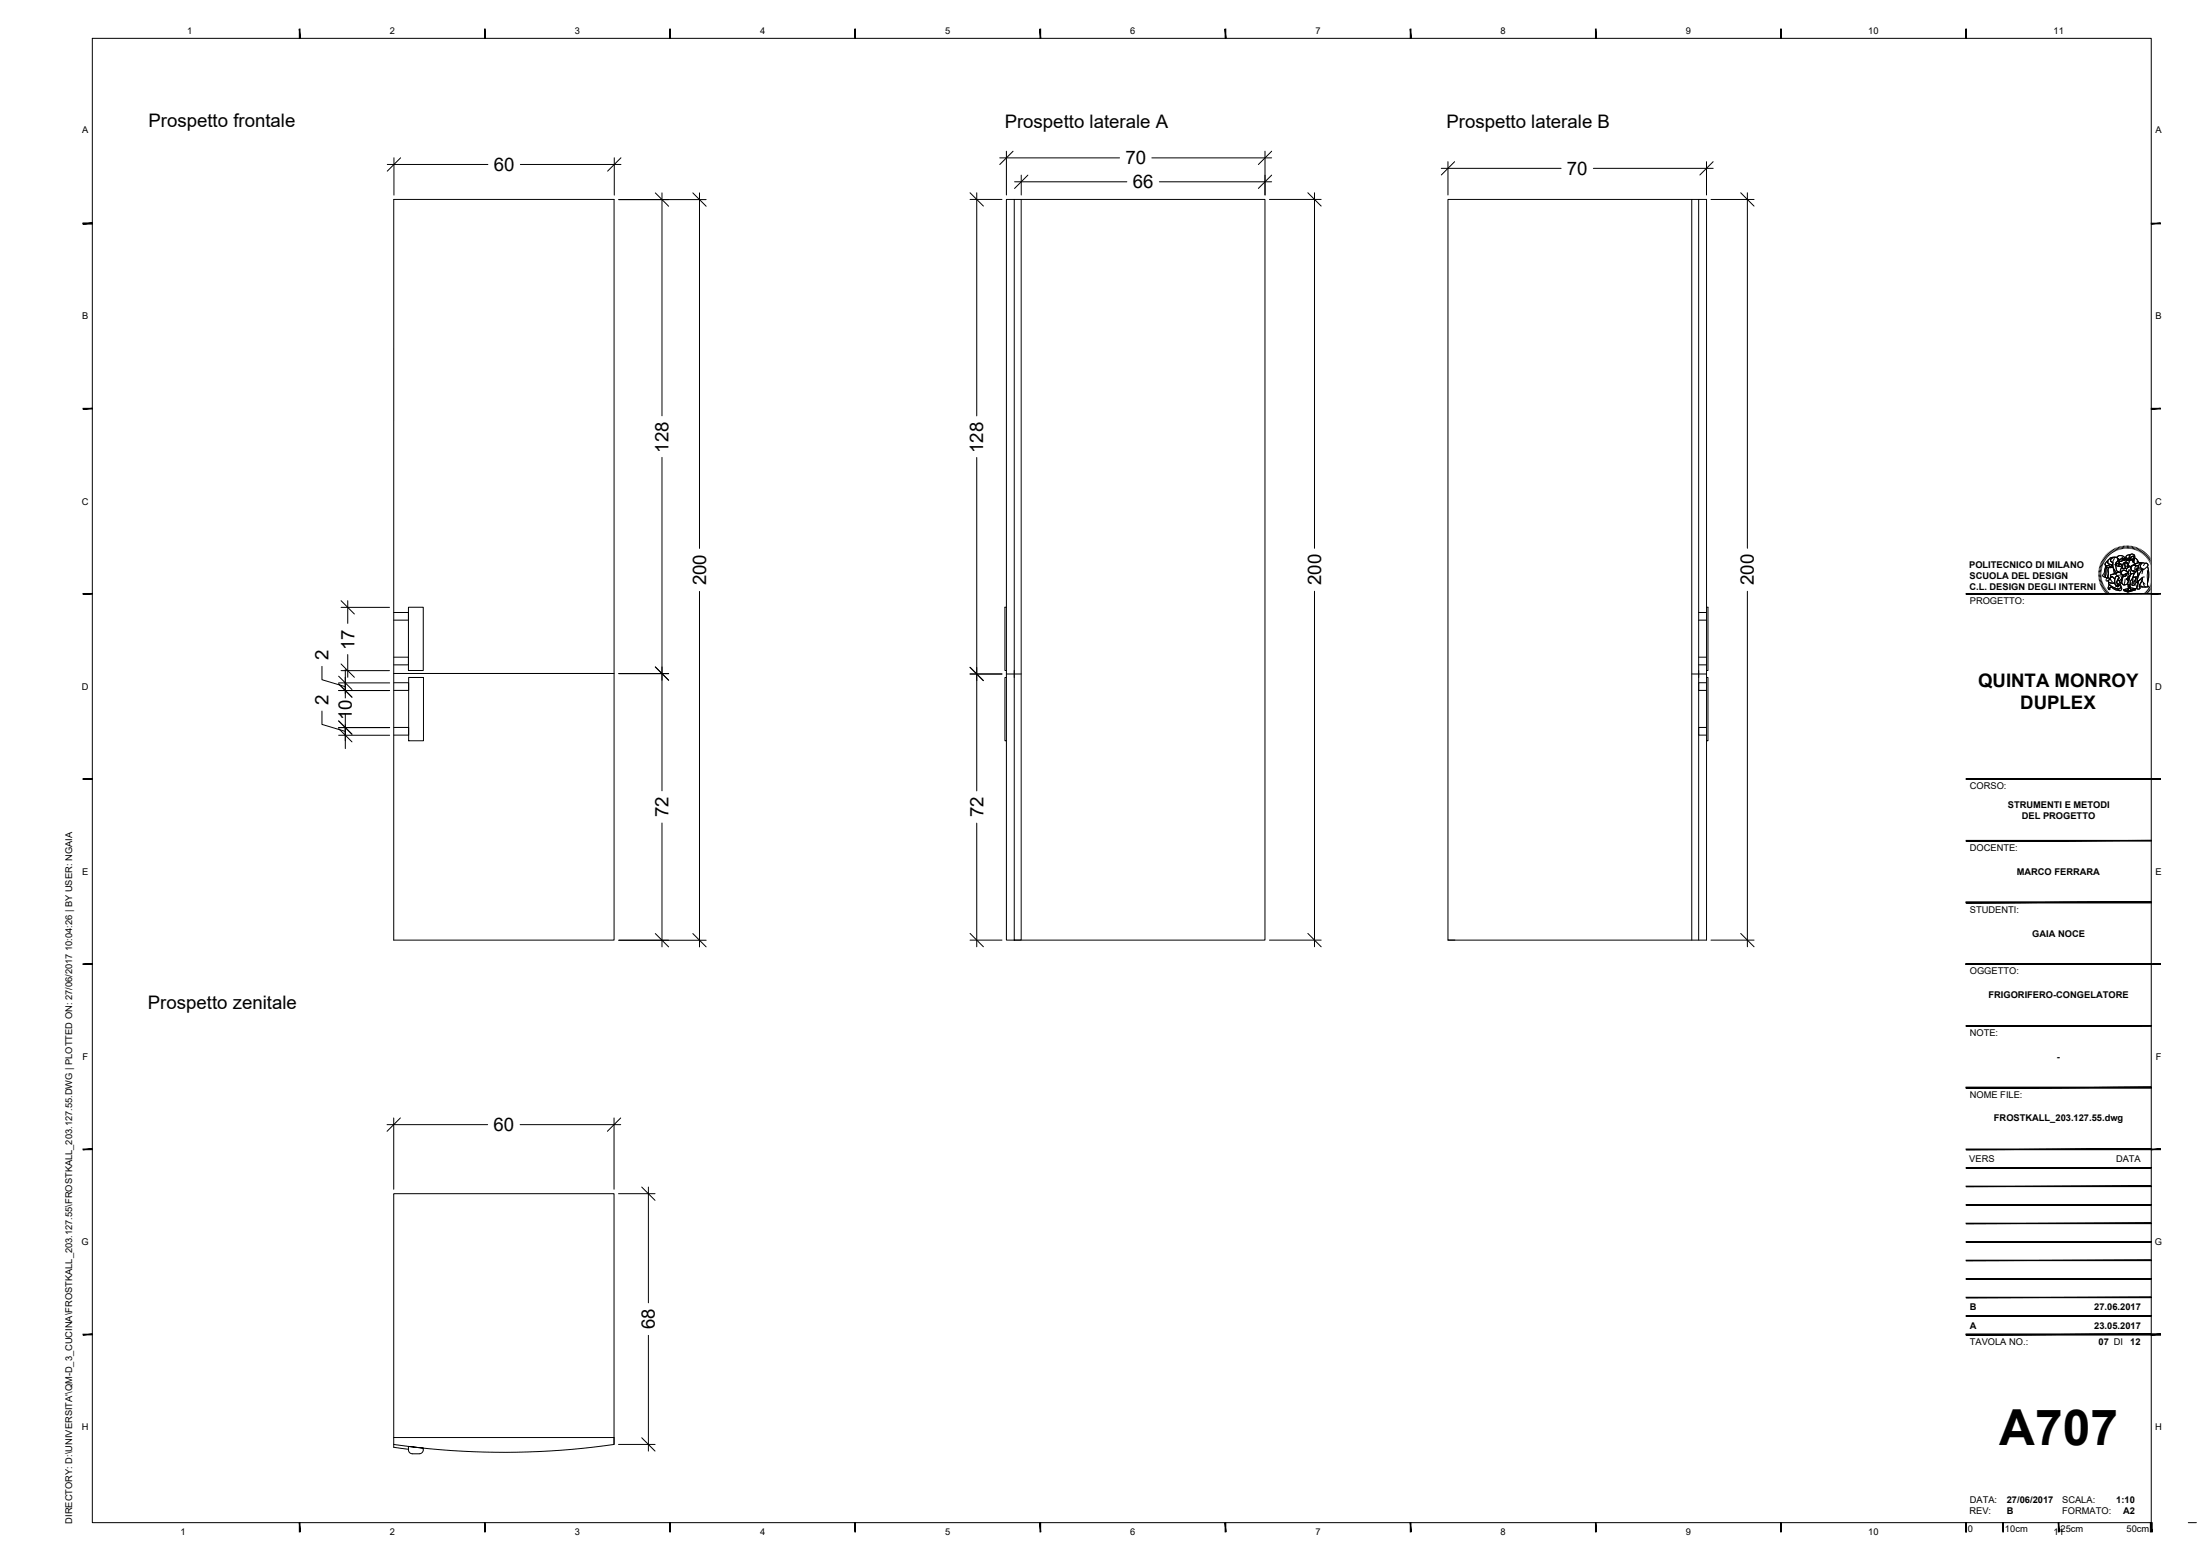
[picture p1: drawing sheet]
<svg xmlns="http://www.w3.org/2000/svg" width="594mm" height="420mm" viewBox="0 0 594 420" stroke-linecap="round" stroke-linejoin="round" font-family="sans-serif">
<!-- layer: 0 -->
<g fill="none" stroke="#000" stroke-width=".27">
<path d="M106.3 53.9h59.5v200h-59.5zM108.2 42.6l-3.6 3.6M167.7 42.6l-3.6 3.6M177 52.1l3.6 3.6M187.1 52.1l3.6 3.6M261.9 52.1l3.7 3.6M273.6 40.8l-3.6 3.6M273.9 53.9h67.7v200h-67.7zM273.9 53.9h-2.1v200h2.1M275.8 53.9v200h-1.9M277.6 47.3l-3.6 3.6M343.4 47.3l-3.6 3.6"/>
<path d="M343.4 40.8l-3.6 3.6M353.2 52.1l3.6 3.6M392.8 43.7l-3.6 3.6M456.8 53.9v200M458.7 53.9v200M462.6 43.7l-3.6 3.6M470.1 52.1l3.6 3.6M92.1 162.2l3.6 3.6M92.1 179.3l3.6 3.6M106.3 177.5h4v2h-4M106.3 165.4h4v2.1h-4M110.3 164h4v17.1h-4z"/>
<path d="M271.8 164h-.4v17.1h.4M458.7 165.4h2.1M458.7 167.5h2.1M458.7 177.5h2.1M458.7 179.5h2.1M460.8 164h.4v17.1h-.4M91.4 182.6l3.6 3.6M91.4 184.7l3.6 3.6M91.4 194.7l3.6 3.6M91.4 196.7l3.6 3.6M106.3 181.9h59.5M106.4 196.4h3.9v2.1h-3.9"/>
<path d="M106.4 184.4h3.9v2h-3.9M110.3 182.9h4v17.1h-4zM177 180.1l3.6 3.6M261.9 180.2l3.7 3.6M271.8 182.9h-.4v17.1h.4M271.8 182h4M273.9 181.1v1.8M456.8 182h4M460.8 182.9h.4v17.1h-.4M460.8 184.4h-2.1v2h2.1M460.8 196.4h-2.1v2.1h2.1M177 252.1l3.6 3.6"/>
<path d="M187.1 252.1l3.6 3.6M261.9 252l3.7 3.7M353.2 252l3.6 3.7M391 253.9h69.8v-200h-69.8v200h1.9M470.1 252.1l3.6 3.6M108.1 301.9l-3.6 3.6M167.6 301.9l-3.6 3.6M173.3 320.5l3.6 3.6M106.3 388.2h59.5v1.8a209.2 209.2 0 0 1-55.5 .6l4 .4-.1 .8-.6 .7h-2.3l-.6-.2a1.65 1.65 0 0 1-.4-1.7l-4-.6M165.8 390v-67.7h-59.5v68.5l4 .5M173.3 388.2l3.6 3.6"/>
</g>
<!-- layer: G-ANNO-LOGO -->
<g fill="none" stroke="#000" stroke-width=".27">
<path d="M566.7 155h.7M566.7 154.7h.7M566.7 154.3l.7 .1M566.8 154l.6 .1M566.8 153.6l.7 .1M566.9 153.3l.7 .1M567 152.9l.6 .2M567.1 152.6l.6 .2M567.2 152.2l.6 .3M567.4 151.9l.6 .3M567.4 155.3l-.7 .1M567.4 155.7h-.7"/>
<path d="M567.4 156l-.6 .1M567.5 156.3l-.7 .1M567.5 151.6l.6 .3M567.5 156.6l-.6 .2M567.6 157l-.6 .1M567.7 151.3l.6 .3M567.7 157.3l-.6 .2M567.8 157.6l-.6 .2M567.9 151l.5 .3M568 157.9l-.7 .3M568.1 150.7l.5 .4M568.1 158.2l-.6 .3"/>
<path d="M568.2 158.5l-.5 .3M568.3 150.4l.5 .4M568.4 158.7l-.6 .4M568.5 150.1l.5 .4M568.6 152.7h.7a.84 .84 0 0 0 1.2-.1l.1 .6-.9 .1a.8 .8 0 0 1-1.2-.5zM568.6 152.6v.5M568.6 159l-.6 .4M568.7 149.8l.5 .5M568.8 153.2l-.3 .5-.1 1.4-.4 .6 .4 .2M568.8 159.3l-.6 .4M568.9 151.7l.3-.3v.3a.81 .81 0 0 0 .9 .8l.3 .1-.4 .3-.6-.2-.5 .1a.51 .51 0 0 1-.5-.4 .51 .51 0 0 1 .4-.6zM569 153.2l.5 .1-.3 .4 .1 1.2v1.1l-.2 .1a.44 .44 0 0 1-.6-.2 .44 .44 0 0 1 .1-.6l.1-1.6z"/>
<path d="M569 149.6l.5 .5M569 159.5l-.5 .5M569 153.2l-.3 .6v1.3l-.3 .8 .7 .2M569.2 151.4l-.5 .6a.44 .44 0 0 0-.3 .5 .44 .44 0 0 0 .5 .3l.6-.1 .4 .3 .6-.4M569.2 159.8l-.5 .4M569.2 149.3l.5 .5M569.3 156.8a1.22 1.22 0 0 0 1.8 .5M569.3 151.2l.7-.6 1.2-.1a.87 .87 0 0 0-.9 .2 .87 .87 0 0 0-.2 1l.5 .1-.1 .8-.5-.1a.75 .75 0 0 1-.8-.8zM569.4 157.1l.6 .3 1.1-.1 .4 .7-.1 .3 .3-.2 .2 .4-.1-.6 .3 .4-.2-.4 .4 .1-.8-.6 .4-.8 .3 .1 .3 1.1a.88 .88 0 0 1-.2 1.2 .88 .88 0 0 1-1.2-.2l-1.5-1zM569.4 157.1l.1 .6 .7 .7 2 .8M569.5 153.3l1.1-.1 .6 1.2-.1 .5-.3 .1a.6 .6 0 0 0-.8 .7l.1 .1-.4 .4a.56 .56 0 0 1-.5-.8v-1.7zM569.5 153.3l-.3 .6 .1 2.1"/>
<path d="M569.5 149.1l.4 .5M569.5 157.8l1.6 1a1.02 1.02 0 0 0 1.6-.4 .66 .66 0 0 1 .1 1 .66 .66 0 0 1-1 0l-1.3-.6a.44 .44 0 0 0-.4-.3 .44 .44 0 0 0-.4 .5v.2h-.2a.83 .83 0 0 1 0-1.2zM569.5 157.8v.2a.79 .79 0 0 0 0 1.2l.3-.2-.2-.1a.52 .52 0 0 1 .4-.4 .52 .52 0 0 1 .5 .3l.9 .5a1.27 1.27 0 0 0 1.5-.1l-.2-.8M569.7 156.3v-.1a.5 .5 0 0 0-.8-.1 .5 .5 0 0 0 .1 .8 .73 .73 0 0 1 .7-.4 .73 .73 0 0 1 .7 .6M569.8 148.9l.4 .5M570 155.9l.4-.2 .1 .1a.73 .73 0 0 1 .5 1l.1 .5a1.22 1.22 0 0 1-1.8-.5l.6-.3-.1-.2zM570 155.3l1.1-.5 .4 .2 .1-.4 .5-.1 .6 .2 .3 .4a1 1 0 0 1 0 1.2 1 1 0 0 1-1 .4l-.1-.4a.48 .48 0 0 0-.1-.8 .48 .48 0 0 0-.6 .6l-.1 .2-.7-.6a.34 .34 0 0 1-.4 0 .34 .34 0 0 1 0-.4zM570.1 148.7l.4 .5M570.2 150.8l.8-.3a.75 .75 0 0 1 1 .5 .75 .75 0 0 1-.6 1l-.2 .4 .1 .4a1.44 1.44 0 0 0 .6 1.5l.2 .2h-.4l-.2 .5a.39 .39 0 0 1-.4-.2 .39 .39 0 0 1 .1-.5l-.6-1.3v-1.2a.57 .57 0 0 1-.6-.3 .57 .57 0 0 1 .2-.7zM570.3 155.6l.8 .7M570.4 155.7l-.6 .4 .1 .4M570.4 148.5l.3 .6"/>
<path d="M570.6 153.2l-2-.1-.4 1.6-.5 .7 .3 .3M570.7 148.3l.3 .6M570.7 153.6l.3 1.3M571 150.8l-.4 .7-.1 1.3 .7 1.5a.39 .39 0 0 0-.1 .5 .39 .39 0 0 0 .4 .2l.1-.4 .5-.2a1.05 1.05 0 0 1-.7-1.4 1.48 1.48 0 0 1 .5-1.7 1.06 1.06 0 0 0-1.4-.8l-.6 .1-.6 .5-.1 .6a.81 .81 0 0 0 .9 .8l.3 .1M571 148.1l.3 .7M571.1 154.9l-.3 .1a.72 .72 0 0 0-.9 .7l.2 .1M571.2 150.5a.99 .99 0 0 0-1.2 1l.5 .3M571.3 148l.3 .6M571.4 155.6a.47 .47 0 0 1 .7 .2 .47 .47 0 0 1-.2 .6l-.4 1 .8 .6-.4-.1 .2 .4-.3-.4v.6l-.1-.4-.3 .2 .1-.3-.4-.5v-1.2zM571.4 155.6a.47 .47 0 0 1 .7 .2 .47 .47 0 0 1-.2 .6l-.4 1 .8 .7-.4-.2 .2 .4-.3-.4v.6l-.1-.4-.3 .2 .1-.3-.4-.5v-1.2zM571.5 152.4l.8-.3 .2 .2-.4 .2 .2 .4a.61 .61 0 0 1-.8-.5zM571.5 151.8l.9-.4-.1 .6-1.1 .5z"/>
<path d="M571.5 152.4a.58 .58 0 0 0 .8 .5M571.6 150.6l.7-.6 1.1 .2a.3 .3 0 0 1 .3 .3 .3 .3 0 0 1-.4 .3l-.2-.2-.7 .5-.5-.2M571.7 147.9l.2 .6M571.8 150.3l1-.3 .7 .4a.22 .22 0 0 1 .2 .3 .22 .22 0 0 1-.3 .1l-.3-.2-.8 .5-.7-.5zM571.9 150.9l.7 .2 .5-.5 .3 .2-.2 .6-.4 .2-.4-.2-.6 .1zM572 147.7l.2 .7M572.1 154.5l.6 .2 .5 .6a.76 .76 0 0 1-.4 1.1M572.2 152.4h.9l-.3 .1a.37 .37 0 0 1-.2 .5 .37 .37 0 0 1-.5-.4zM572.2 156.8l.3 1a.79 .79 0 0 1 .1 .9 .79 .79 0 0 1-.9 .3M572.3 152.1l.2 .2M572.3 151.8v.2l-1.1 .5M572.3 155.3l-.7 .2"/>
<path d="M572.4 147.7l.1 .6M572.4 151.5l-.3 .5M572.5 155l.7 .5M572.6 152.3a.33 .33 0 0 0-.4 .4 .33 .33 0 0 0 .4 .3 .33 .33 0 0 0 .2-.5l.3-.1-.7 .1M572.7 155.5a.7 .7 0 0 1 .1 .9 .7 .7 0 0 1-.9 .2M572.7 154.7l.2-.4a.94 .94 0 0 1 1.3-.1l.2 .3a.25 .25 0 0 1 .1 .4 .25 .25 0 0 1-.4 0l-.9 .4 .5 .4 .5-.3 .1-.4a.43 .43 0 0 0 .2-.4 .43 .43 0 0 0-.3-.4l-.9-.2-.6 .7-.2-.1v-.5l.5-.8 .3 .2h1.1l.4-.4v-.3l.7 .2v1a.82 .82 0 0 0-.1 1.1l-.3 .5-.4 .2-.2 .5h-.3l.5 .2v.4l.2-.3-.4 1.1a.95 .95 0 0 1-1.4 0l-.4-.4 .3-.6 .2-1.1M572.7 154.4l.6-.5 .6 .1 .5 .4a.32 .32 0 0 1 .2 .5 .32 .32 0 0 1-.5 0l-.3 .2a.5 .5 0 0 1-.6 .3 .5 .5 0 0 1-.4-.5zM572.7 147.6l.2 .6M572.7 157.3l.8 .7M572.9 151.4l.1 .1M573 151l.2 .1M573 153.3l-.4 .6-.1 .7"/>
<path d="M573 156.7l.1 .9M573.1 147.5l.1 .7M573.1 151l-.1 .1M573.1 155.3l.8-.3a.21 .21 0 0 1 .4-.1 .2 .2 0 0 1-.1 .3l-.5 .5-.5-.2zM573.2 156.1l-.3 .9-.4 .5M573.3 155.5h-.1M573.4 151.2l.8-.1a.23 .23 0 0 1 .2 .2 .23 .23 0 0 1-.2 .2zM573.4 147.5l.1 .6M573.4 150.8l-.2 .6-.4 .2-.4-.2-.6 .2M573.5 159.2l2-.5 1.2 .3-2.1 .6zM573.5 159.2l1.1 .4v.3l-1.1-.4zM573.5 151.9h.9l.5 1a.23 .23 0 0 1-.1 .3 .23 .23 0 0 1-.4-.1 .23 .23 0 0 1 .2-.3l-.2-.7a.44 .44 0 0 0-.7-.1 .44 .44 0 0 0 .1 .7 .43 .43 0 0 1 .2 .5 .43 .43 0 0 1-.4 .3h-.2a.29 .29 0 0 1-.3-.1 .29 .29 0 0 1 0-.4z"/>
<path d="M573.7 152l.7 .1 .2 .5a.64 .64 0 0 1-.1 .7 .64 .64 0 0 1-.7 .2zM573.8 147.4v.7M573.8 151l.1-.2a.51 .51 0 0 1 .5-.1 .51 .51 0 0 1 .3 .5l-.3 .1M573.8 155.5h.1M573.8 156.4l-.3 1.6 1.1-.3M573.9 150.8a.51 .51 0 0 1 .5-.1 .51 .51 0 0 1 .3 .5l-.3 .1-.1-.3h-.5zM573.9 155.1l.2 .1M574 155.4h.1M574 155.2h.1M574 152.2h.1M574.1 152.2l-.2 .1M574.1 147.4v.7"/>
<path d="M574.2 151.1l-.4-.1-.4 .2h.3a.38 .38 0 0 0 .4 .3 .38 .38 0 0 0 .3-.3l-.2-.2 .1 .2M574.2 153.5v.7M574.2 156.2l.3 .1 .1-.4a.27 .27 0 0 1 .2-.3 .27 .27 0 0 1 .3 .1l-.4 1.2v-.4h-.3zM574.3 154.9l-.2 .6a.51 .51 0 0 1-.8-.1M574.3 152l.3 .3-.2 .1M574.4 152.2a.43 .43 0 0 0-.6-.2 .43 .43 0 0 0 0 .7 .49 .49 0 0 1-.1 .8 .49 .49 0 0 1-.7-.5l.4-.9 .7-.3 .4 .3 .4 .8a.23 .23 0 0 1-.2 .3 .23 .23 0 0 1-.3-.3M574.5 147.4v.7M574.5 152.5l-.1 .1M574.6 152.3a.41 .41 0 0 1-.1 .6 .41 .41 0 0 1-.6 0l-.1-.1M574.6 153.2l-.3 .3h-.5M574.6 159.6l2.1-.6v.3l-2.1 .6zM574.6 159.6v.3"/>
<path d="M574.7 151.2h.1a.98 .98 0 0 1-.1 1.2M574.7 156.4l-.1 .5 .3-.3M574.7 155.7h.1M574.8 150.8l.1 .4M574.8 152.8l-.1-.5a.87 .87 0 0 0 .1-1.1l-.5-.5a.45 .45 0 0 1-.2-.6 .45 .45 0 0 1 .6-.2 .28 .28 0 0 1 .4 0 .28 .28 0 0 1-.1 .4l.1 1.1 .1-.1 .1-.4a.41 .41 0 0 0 .3 .3 .41 .41 0 0 0 .4-.1v.6l.2-.1 .4 .7-1.1 .7M574.8 147.4v.7M574.9 156.1l-.2 .2v-.2M574.9 153l.5 .2M574.9 153.8l-.2 1.3M575 157.8l.1-.1 .2 1.1-.3-.6-.3 .7zM575 155l-.4 .3 .1 .5M575.1 155.6l-.4 .1-.2 .6h-.3l.3 .3 .2-.1"/>
<path d="M575.1 153.9l-.4 .8M575.2 147.4l-.1 .7M575.2 149.9h-.5a.61 .61 0 0 0-.6 .7M575.3 149.8l.7-.1 .5 .4-.1 .8-.4 .9v-.7l.3-.5a.36 .36 0 0 0-.2-.4 .36 .36 0 0 0-.4 .1l-.4 .2-.1 .8-.1 .1-.2-.9zM575.3 150.9l.2 .3 .5-.1M575.3 149.8l.6-.2 .4 .2 .2 .3-.1 .8-.4 .9v-.7l.3-.5-.2-.5-.3 .2a.78 .78 0 0 0-.6 1.1h-.1l-.2-.9zM575.4 153l.2-.1a.98 .98 0 0 1 1.2-.2 .63 .63 0 0 1 .8 .4 .63 .63 0 0 1-.5 .8 .88 .88 0 0 1-.7 .5 .88 .88 0 0 1-.8-.5zM575.5 150.3h.3a.31 .31 0 0 1 .4 0 .31 .31 0 0 1 .1 .3l-.3 .5a.4 .4 0 0 1-.4 .1 .4 .4 0 0 1-.3-.3zM575.5 150.6l.2 .1M575.5 154.9l.8-.1-.6 1.6a1.5 1.5 0 0 0-.5 1.5h-.3l-.2 .5-.1-1zM575.5 155l-1 2.6 .2 .8-.1 .9 .4-1.1 .3 .9-.2-1.4-.4 .7M575.5 147.5l-.1 .7"/>
<path d="M575.5 151l.2 .1M575.5 154a.64 .64 0 0 0 0 .9l.9-.1 .4-.6M575.6 150.7h-.1M575.6 151h.1M575.9 147.5l-.1 .7M575.9 150.8h.2M576 155.9l.8-.1-.6 1.3 .2 .8-.3 .2-.4-.2zM576 150.8v.1M576.2 151.6l.4 .7M576.2 154.1h.1M576.2 147.6l-.1 .7M576.3 152.5a2.35 2.35 0 0 1 1.8-.5l-.6 .9z"/>
<path d="M576.3 154.8l-.6 1.6a1.56 1.56 0 0 0-.5 1.5M576.4 154l-.3 .1M576.4 150.6l.7 .5 .5 .8-.5 .2a.55 .55 0 0 1-.8-.1 .55 .55 0 0 1-.1-.7zM576.4 150.6l.6 .4 .3 .6M576.4 154.3v.1M576.6 147.7l-.2 .7M576.7 159v.3l-2.1 .6-1.1-.4v-.3l1.1 .4 2.1-.6a6.1 6.1 0 0 0-3.2 .2M576.8 155.8l-.6 1.3 .2 .8-.2 .2-.5-.2 .2-2M576.9 147.8l-.2 .7M577 153.9l.3 .1-.1 .7a.69 .69 0 0 1-.3 1.1l-1 .1 .4-1.1zM577 153.7l-.1 .4M577 152.7l.3 .1 .2 .3"/>
<path d="M577 151.5l.6 .4M577.1 155.8l-1.1 .1M577.1 157.1v.3l.2 .2M577.3 148l-.3 .6M577.3 154v1.2l-.3 1a1.81 1.81 0 0 0-.1 2.1l.2 .1M577.4 156.9l1.2-1-.6 1.6a1.3 1.3 0 0 0-.2 1.4v.1a.47 .47 0 0 1-.7 0 .47 .47 0 0 1 0-.7zM577.5 152.9a1.04 1.04 0 0 1 .6-.9 1.04 1.04 0 0 1 1.1 .1 .55 .55 0 0 1 .8 .2 .55 .55 0 0 1-.3 .8l-.3 .3a1.09 1.09 0 0 1-1 .4 1.09 1.09 0 0 1-.9-.7M577.5 153.1l-.5 .6a.69 .69 0 0 1-.4 .7 .69 .69 0 0 1-.8-.3 .75 .75 0 0 1-.1-1.2l.5-.2a.33 .33 0 0 1 .5 .2 .33 .33 0 0 1-.2 .4v.2a.22 .22 0 0 0 .2 .3 .22 .22 0 0 0 .2-.2l.2-.4-.1-.5-.6-.2-.9 .4-.1 .6M577.6 154.7v.5M577.6 148.1l-.3 .6M577.9 148.3l-.3 .6M578 153.8l-.9 .1"/>
<path d="M578 158.1l.6 .4M578.2 148.4l-.3 .6M578.2 151.9l-1.1 .1-.8 .5M578.4 156.9l.8 .8M578.4 153.8a6.5 6.5 0 0 0-1.3 3.5l1.5-1.4 .4-.1M578.5 152a.92 .92 0 0 0-.5 1 .92 .92 0 0 0 .9 .7M578.5 152l.5 .1a.64 .64 0 0 1 .7 0 .64 .64 0 0 1 .3 .7l.2 1.2a8.3 8.3 0 0 1-.3 3.7l.3 .7-1.9 .1a.45 .45 0 0 1-.7-.3 .45 .45 0 0 1 .4-.6l.6-1.7-1.6 1.4a5.8 5.8 0 0 1 1.6-3.5l.3-.1a.93 .93 0 0 1-.9-.7 .93 .93 0 0 1 .5-1zM578.5 148.6l-.3 .6M578.6 155.9l-.6 1.6a1.26 1.26 0 0 0-.2 1.4v.1a.46 .46 0 0 1-.7 0 .46 .46 0 0 1 .1-.7l.3-1.4M578.7 153.9l-.3 1M578.8 157.3l.2 .9 .5 .3M578.8 148.8l-.4 .6"/>
<path d="M579.1 152.4l-.3 .3M579.1 149l-.4 .6M579.4 149.3l-.5 .5M579.4 159.9l.5 .5M579.6 159.7l.5 .4M579.6 149.5l-.4 .5M579.8 159.4l.5 .4M579.9 154v3.3M579.9 149.8l-.5 .4M579.9 152.9a9.8 9.8 0 0 1 0 5l.3 .5h-2.5M580 159.2l.5 .3M580.1 150l-.5 .5"/>
<path d="M580.2 158.9l.5 .4M580.4 150.3l-.6 .4M580.4 158.6l.5 .4M580.5 158.3l.6 .3M580.6 150.6l-.6 .4M580.7 158l.6 .3M580.8 150.9l-.6 .4M580.8 157.7l.6 .3M580.9 157.4l.6 .3M581 151.2l-.6 .3M581 157.1l.7 .2M581.1 156.8l.7 .2"/>
<path d="M581.1 151.5l-.6 .3M581.2 156.5l.6 .1M581.2 156.2l.7 .1M581.3 155.9h.7M581.3 151.8l-.6 .3M581.3 155.5l.7 .1M581.3 155.3h.7M581.4 152.1l-.6 .3M581.6 152.5l-.7 .2M581.7 152.8l-.7 .2M581.8 153.2l-.7 .1M581.8 153.5l-.6 .2"/>
<path d="M581.9 153.9l-.7 .1M582 154.2l-.7 .1M582 154.6h-.7M582 154.9h-.7M569.4 160l-.5 .5M569.7 160.2l-.5 .5M569.9 160.4l-.4 .6M570.2 160.6l-.4 .6M570.4 160.8l-.4 .6M570.7 161l-.4 .6M571 161.2l-.3 .6M571.3 161.3l-.3 .6"/>
<path d="M571.6 161.5l-.3 .6M571.9 161.6l-.3 .6M572.2 161.7l-.2 .6M572.5 161.8l-.2 .6M572.8 161.9l-.1 .6M573.1 161.9l-.1 .7M573.4 162v.6M573.8 162l-.1 .7M574.1 162v.7M574.4 162v.7M574.7 162l.1 .7M575.1 162v.7"/>
<path d="M575.4 161.9l.1 .7M575.7 161.9l.1 .7M576 161.8l.2 .7M576.3 161.7l.2 .7M576.7 161.6l.2 .7M577 161.5l.2 .7M577.3 161.4l.2 .6M577.6 161.3l.3 .6M577.8 161.1l.4 .6M578.1 160.9l.4 .6M578.4 160.7l.4 .6M578.6 160.6l.5 .5"/>
<path d="M578.9 160.3l.4 .6M579.1 160.1l.5 .5"/>
</g>
<!-- layer: G-ANNO-TTLB -->
<g fill="#fff" stroke="#fff" stroke-width=".27">
<path d="M555.9 160.4l30.8 4.3-5.8-4.3zM555.9 160.4l30.8 4.3h-30.8z"/>
<path d="M580.9 145.8h5.8l-5.8 14.6zM586.7 145.8l-5.8 14.6 5.8 4.3z"/>
</g>
<path d="M555.9 160.4h25v-14.6h5.8v18.9h-30.8z" fill="none" stroke="#fff" stroke-width=".27"/>
<g fill="#000" stroke="#000" stroke-width=".27">
<path d="M80.8 7.8l.2 2.6v-2.6zM80.8 7.8l.2 2.6h-.2z"/>
<path d="M130.8 7.8l.2 2.6v-2.6zM130.8 7.8l.2 2.6h-.2z"/>
<path d="M180.8 7.8l.2 2.6v-2.6zM180.8 7.8l.2 2.6h-.2z"/>
<path d="M230.8 7.8l.2 2.6v-2.6zM230.8 7.8l.2 2.6h-.2z"/>
<path d="M280.8 7.8l.2 2.6v-2.6zM280.8 7.8l.2 2.6h-.2z"/>
<path d="M330.8 7.8l.2 2.6v-2.6zM330.8 7.8l.2 2.6h-.2z"/>
<path d="M380.8 7.8l.2 2.6v-2.6zM380.8 7.8l.2 2.6h-.2z"/>
<path d="M430.8 7.8l.2 2.6v-2.6zM430.8 7.8l.2 2.6h-.2z"/>
<path d="M480.8 7.8l.2 2.6v-2.6zM480.8 7.8l.2 2.6h-.2z"/>
<path d="M530.8 7.8l.2 2.6v-2.6zM530.8 7.8l.2 2.6h-.2z"/>
<path d="M22.4 60.4h2.5v-.1zM22.4 60.3h2.5l-2.5 .1z"/>
<path d="M22.4 60.4h2.5v-.1zM22.4 60.3h2.5l-2.5 .1z"/>
<path d="M580.9 60.4h2.5v-.1zM580.9 60.3h2.5l-2.5 .1z"/>
<path d="M22.4 110.4h2.5v-.1zM22.4 110.3h2.5l-2.5 .1z"/>
<path d="M580.9 110.4h2.5v-.1zM580.9 110.3h2.5l-2.5 .1z"/>
<path d="M22.4 160.4h2.5v-.1zM22.4 160.3h2.5l-2.5 .1z"/>
<path d="M530.9 160.4h50v-.1zM530.9 160.3h50l-50 .1z"/>
<path d="M580.9 160.4h2.5v-.1zM580.9 160.3h2.5l-2.5 .1z"/>
<path d="M22.4 210.4h2.5v-.1zM22.4 210.3h2.5l-2.5 .1z"/>
<path d="M530.9 210.4h50v-.1zM530.9 210.3h50l-50 .1z"/>
<path d="M580.9 210.4h2.5v-.1zM580.9 210.3h2.5l-2.5 .1z"/>
<path d="M530.9 227.1h50v-.2zM530.9 226.9h50l-50 .2z"/>
<path d="M530.9 243.6v.2l50-.2zM530.9 243.8l50-.2v.2z"/>
<path d="M530.9 243.8h50v-.2zM530.9 243.6h50l-50 .2z"/>
<path d="M22.4 260.4h2.5v-.1zM22.4 260.3h2.5l-2.5 .1z"/>
<path d="M530.9 260.3v.1l50-.1zM530.9 260.4l50-.1v.1z"/>
<path d="M530.9 260.3v.1l50-.1zM530.9 260.4l50-.1v.1z"/>
<path d="M530.9 276.9v.2l50-.2zM530.9 277.1l50-.2v.2z"/>
<path d="M530.9 260.3v.1l50-.1zM530.9 260.4l50-.1v.1z"/>
<path d="M530.9 260.3v.1l50-.1zM530.9 260.4l50-.1v.1z"/>
<path d="M580.9 260.4h2.5v-.1zM580.9 260.3h2.5l-2.5 .1z"/>
<path d="M530.9 293.6v.2l50-.2zM530.9 293.8l50-.2v.2z"/>
<path d="M530.9 293.6v.2l50-.2zM530.9 293.8l50-.2v.2z"/>
<path d="M22.4 310.4h2.5v-.1zM22.4 310.3h2.5l-2.5 .1z"/>
<path d="M530.9 315.3h50zM530.9 315.4l50-.1z"/>
<path d="M530.9 310.3v.1l50-.1zM530.9 310.4l50-.1v.1z"/>
<path d="M580.9 310.4h2.5v-.1zM580.9 310.3h2.5l-2.5 .1z"/>
<path d="M530.9 335.3h50zM530.9 335.4l50-.1z"/>
<path d="M530.9 330.3h50zM530.9 330.4l50-.1z"/>
<path d="M530.9 325.3h50zM530.9 325.4l50-.1z"/>
<path d="M530.9 320.3h50zM530.9 320.4l50-.1z"/>
<path d="M530.9 355.3h50zM530.9 355.4l50-.1z"/>
<path d="M530.9 350.3h50zM530.9 350.4l50-.1z"/>
<path d="M530.9 345.3h50zM530.9 345.4l50-.1z"/>
<path d="M530.9 340.3h50zM530.9 340.4l50-.1z"/>
<path d="M22.4 360.4h2.5v-.1zM22.4 360.3h2.5l-2.5 .1z"/>
<path d="M530.9 360.3v.1l50-.1zM530.9 360.4l50-.1v.1z"/>
<path d="M530.9 360.3v.1l50-.1zM530.9 360.4l50-.1v.1z"/>
<path d="M580.9 360.4h2.5v-.1zM580.9 360.3h2.5l-2.5 .1z"/>
<path d="M580.9 360.4h2.5v-.1zM580.9 360.3h2.5l-2.5 .1z"/>
<path d="M580.9 360.4h2.5v-.1zM580.9 360.3h2.5l-2.5 .1z"/>
<path d="M80.8 411.2l.2 2.5v-2.5zM80.8 411.2l.2 2.5h-.2z"/>
<path d="M130.8 411.2l.2 2.5v-2.5zM130.8 411.2l.2 2.5h-.2z"/>
<path d="M180.8 411.2l.2 2.5v-2.5zM180.8 411.2l.2 2.5h-.2z"/>
<path d="M230.8 411.2l.2 2.5v-2.5zM230.8 411.2l.2 2.5h-.2z"/>
<path d="M280.8 411.2l.2 2.5v-2.5zM280.8 411.2l.2 2.5h-.2z"/>
<path d="M330.8 411.2l.2 2.5v-2.5zM330.8 411.2l.2 2.5h-.2z"/>
<path d="M380.8 411.2l.2 2.5v-2.5zM380.8 411.2l.2 2.5h-.2z"/>
<path d="M430.8 411.2l.2 2.5v-2.5zM430.8 411.2l.2 2.5h-.2z"/>
<path d="M480.8 411.2l.2 2.5v-2.5zM480.8 411.2l.2 2.5h-.2z"/>
<path d="M530.8 411.2v2.5h.2zM530.8 411.2h.2v2.5z"/>
<path d="M530.8 411.2l.2 2.5v-2.5zM530.8 411.2l.2 2.5h-.2z"/>
<path d="M540.8 411.2l.2 2.5v-2.5zM540.8 411.2l.2 2.5h-.2z"/>
<path d="M555.8 411.2l.2 2.5v-2.5zM555.8 411.2l.2 2.5h-.2z"/>
<path d="M580.7 411.2l.5 2.5v-2.5zM580.7 411.2l.5 2.5h-.5z"/>
</g>
<path d="M24.9 10.4h556v400.8h-556zM590.9 411.2h2.2" fill="none" stroke="#000" stroke-width=".27"/>
<!-- layer: G-ANNO-TEXT -->
<g fill="none" stroke="#000" stroke-width=".27">
<path d="M104.6 44.4h27.1M106.4 42.6v10.1M140.5 44.4h27.2M165.9 42.6v10.1M167.1 53.9h23.6M178.8 52.1v60.2M188.9 52.1v96M261.9 53.9h8.7M263.8 52.1v60.2M270 42.6h32.3M271.8 40.8v11.9M274 49.1h30.3"/>
<path d="M275.8 47.3v5.4M311 42.6h32.4M313.1 49.1h30.3M341.6 40.8v11.9M342.8 53.9h14M355 52.1v96M389.2 45.5h32.4M391 43.7v9M430.3 45.5h32.3M460.8 43.7v9M462 53.9h11.7M471.9 52.1v96"/>
<path d="M178.8 123.5v90M263.8 123.5v90.1M188.9 159.7v96M355 159.7v96M471.9 159.7v96M86.9 179.9v3.6l6.3 1.9M92.1 164h13.1M93.9 162.2v6.1M93.9 176.7v6.2M86.9 192v3.6l6.3 1.9M91.4 184.4h13.8M91.4 186.5h13.8"/>
<path d="M91.4 196.5h13.8M91.4 198.5h13.8M92.1 181.1h13.1M93.2 184.4v2.1v-2.1M93.2 196.5v2v-2M93.2 180.8v9.3M93.2 192.9v9.2M167.1 181.9h13.5M261.9 182h8.7M178.8 222.2v33.5M263.8 222.3v33.4M167.1 253.9h23.6"/>
<path d="M261.9 253.9h8.7M342.8 253.9h14M462 253.9h11.7M104.5 303.7h27.2M106.3 301.9v19.2M140.4 303.7h27.2M165.8 301.9v19.2M167 322.3h9.9M175.1 320.5v31.3M175.1 360.6v31.2M167 390h9.9"/>
</g>
<g fill="#fff" stroke="#fff" stroke-width=".27">
<path d="M133.2 42.2v4.4l5.9-4.4zM133.2 46.6l5.9-4.4v4.4z"/>
<path d="M186.7 149.5v8.7h4.4zM186.7 149.5h4.4v8.7z"/>
<path d="M91.7 169.8v5.5h4.4zM91.7 169.8h4.4v5.5z"/>
<path d="M84.8 175.4v3.1h4.3zM84.8 175.4h4.3v3.1z"/>
<path d="M91.1 188.7v5.5h4.3zM91.1 188.7h4.3v5.5z"/>
<path d="M84.8 187.5v3.1h4.3zM84.8 187.5h4.3v3.1z"/>
<path d="M176.6 113.7v8.4h4.4zM176.6 113.7h4.4v8.4z"/>
<path d="M176.6 215v5.8h4.3zM176.6 215h4.3v5.8z"/>
<path d="M305.7 46.9v4.4l5.9-4.4zM305.7 51.3l5.9-4.4v4.4z"/>
<path d="M303.8 40.4v4.4l5.8-4.4zM303.8 44.8l5.8-4.4v4.4z"/>
<path d="M352.8 149.5v8.7h4.4zM352.8 149.5h4.4v8.7z"/>
<path d="M261.6 113.8v8.3h4.3zM261.6 113.8h4.3v8.3z"/>
<path d="M261.6 215v5.8h4.3zM261.6 215h4.3v5.8z"/>
<path d="M423 43.3v4.3l5.8-4.3zM423 47.6l5.8-4.3v4.3z"/>
<path d="M469.7 149.5v8.7h4.4zM469.7 149.5h4.4v8.7z"/>
<path d="M133.1 301.5v4.4l5.9-4.4zM133.1 305.9l5.9-4.4v4.4z"/>
<path d="M172.9 353.2v5.9h4.4zM172.9 353.2h4.4v5.9z"/>
</g>
<text font-size="13.4" x="539.9" y="390.1">A707</text>
<g font-size="5">
<text x="40.1" y="34.4">Prospetto frontale</text>
<text x="271.3" y="34.6">Prospetto laterale A</text>
<text x="390.6" y="34.6">Prospetto laterale B</text>
<text x="133.4" y="46.2">60</text>
<text x="303.9" y="44.4">70</text>
<text x="423.1" y="47.2">70</text>
<text x="305.9" y="50.9">66</text>
<text x="180.5" y="122.3" transform="rotate(-90 180.5 122.3)">128</text>
<text x="265.5" y="122.3" transform="rotate(-90 265.5 122.3)">128</text>
<text x="190.7" y="158" transform="rotate(-90 190.7 158)">200</text>
<text x="356.7" y="158" transform="rotate(-90 356.7 158)">200</text>
<text x="473.6" y="158" transform="rotate(-90 473.6 158)">200</text>
<text x="88.7" y="178.3" transform="rotate(-90 88.7 178.3)">2</text>
<text x="95.7" y="175.5" transform="rotate(-90 95.7 175.5)">17</text>
<text x="534.1" y="185.5">QUINTA MONROY</text>
<text x="88.7" y="190.4" transform="rotate(-90 88.7 190.4)">2</text>
<text x="545.5" y="191.5">DUPLEX</text>
<text x="95" y="194.4" transform="rotate(-90 95 194.4)">10</text>
<text x="180.6" y="220.7" transform="rotate(-90 180.6 220.7)">72</text>
<text x="265.6" y="220.7" transform="rotate(-90 265.6 220.7)">72</text>
<text x="39.9" y="272.5">Prospetto zenitale</text>
<text x="133.3" y="305.4">60</text>
<text x="176.9" y="359" transform="rotate(-90 176.9 359)">68</text>
</g>
<g font-size="2.5">
<text x="50.6" y="9.2">1</text>
<text x="105.2" y="9.2">2</text>
<text x="155.2" y="9.2">3</text>
<text x="205.2" y="9.2">4</text>
<text x="255.2" y="9.2">5</text>
<text x="305.2" y="9.2">6</text>
<text x="355.2" y="9.2">7</text>
<text x="405.2" y="9.2">8</text>
<text x="455.2" y="9.2">9</text>
<text x="504.5" y="9.2">10</text>
<text x="554.5" y="9.2">11</text>
<text x="582.1" y="36">A</text>
<text x="22.2" y="36">A</text>
<text x="22.2" y="86.2">B</text>
<text x="582.1" y="86.2">B</text>
<text x="22.1" y="136.3">C</text>
<text x="582" y="136.3">C</text>
<text x="531.7" y="153.3">POLITECNICO DI MILANO</text>
<text x="531.8" y="159.3">C.L. DESIGN DEGLI INTERNI</text>
<text x="531.8" y="156.3">SCUOLA DEL DESIGN</text>
<text x="531.9" y="163.1">PROGETTO:</text>
<text x="22.1" y="186.2">D</text>
<text x="582" y="186.2">D</text>
<text x="531.9" y="213.1">CORSO:</text>
<text x="542.2" y="218.1">STRUMENTI E METODI</text>
<text x="546" y="221.1">DEL PROGETTO</text>
<text x="531.9" y="229.8">DOCENTE:</text>
<text x="22.2" y="236.3">E</text>
<text x="544.6" y="236.3">MARCO FERRARA</text>
<text x="582.1" y="236.3">E</text>
<text x="531.9" y="246.5">STUDENTI:</text>
<text x="548.8" y="252.9">GAIA NOCE</text>
<text x="531.9" y="263.1">OGGETTO:</text>
<text x="537" y="269.6">FRIGORIFERO-CONGELATORE</text>
<text x="531.9" y="279.8">NOTE:</text>
<text x="22.2" y="286.3">F</text>
<text x="555.4" y="286.3">-</text>
<text x="582.1" y="286.3">F</text>
<text x="531.9" y="296.5">NOME FILE:</text>
<text x="538.4" y="302.7">FROSTKALL_203.127.55.dwg</text>
<text x="531.8" y="313.7">VERS</text>
<text x="571.4" y="313.7">DATA</text>
<text x="22" y="336.2">G</text>
<text x="581.9" y="336.2">G</text>
<text x="531.9" y="353.8">B</text>
<text x="565.5" y="353.8">27.06.2017</text>
<text x="531.9" y="358.7">A</text>
<text x="565.5" y="358.7">23.05.2017</text>
<text x="531.9" y="363.3">TAVOLA NO.:</text>
<text x="566.7" y="363.3">07 DI</text>
<text x="575.2" y="363.3">12</text>
<text x="22.1" y="386.3">H</text>
<text x="582" y="386.3">H</text>
<text x="531.9" y="405.8">DATA:</text>
<text x="541.9" y="405.7">27/06/2017</text>
<text x="556.8" y="405.7">SCALA:</text>
<text x="571.5" y="405.7">1:10</text>
<text x="19.5" y="411.4" transform="rotate(-90 19.5 411.4)">DIRECTORY: D:\UNIVERSITA'\QM-D_3_CUCINA\FROSTKALL_203.127.55\FROSTKALL_203.127.55.DWG | PLOTTED ON: 27/06/2017 10:04:26 | BY USER: NGAIA</text>
<text x="531.4" y="413.7">0</text>
<text x="531.8" y="408.7">REV:</text>
<text x="541.4" y="413.7">10cm</text>
<text x="541.9" y="408.7">B</text>
<text x="556.4" y="413.7">25cm</text>
<text x="556.8" y="408.8">FORMATO:</text>
<text x="573.3" y="408.8">A2</text>
<text x="574.3" y="413.7">50cm</text>
<text x="48.7" y="414.5">1</text>
<text x="105.2" y="414.5">2</text>
<text x="155.2" y="414.5">3</text>
<text x="205.2" y="414.5">4</text>
<text x="255.2" y="414.5">5</text>
<text x="305.2" y="414.5">6</text>
<text x="355.2" y="414.5">7</text>
<text x="405.2" y="414.5">8</text>
<text x="455.2" y="414.5">9</text>
<text x="504.5" y="414.5">10</text>
<text x="554.5" y="414.5">11</text>
</g>
</svg>
